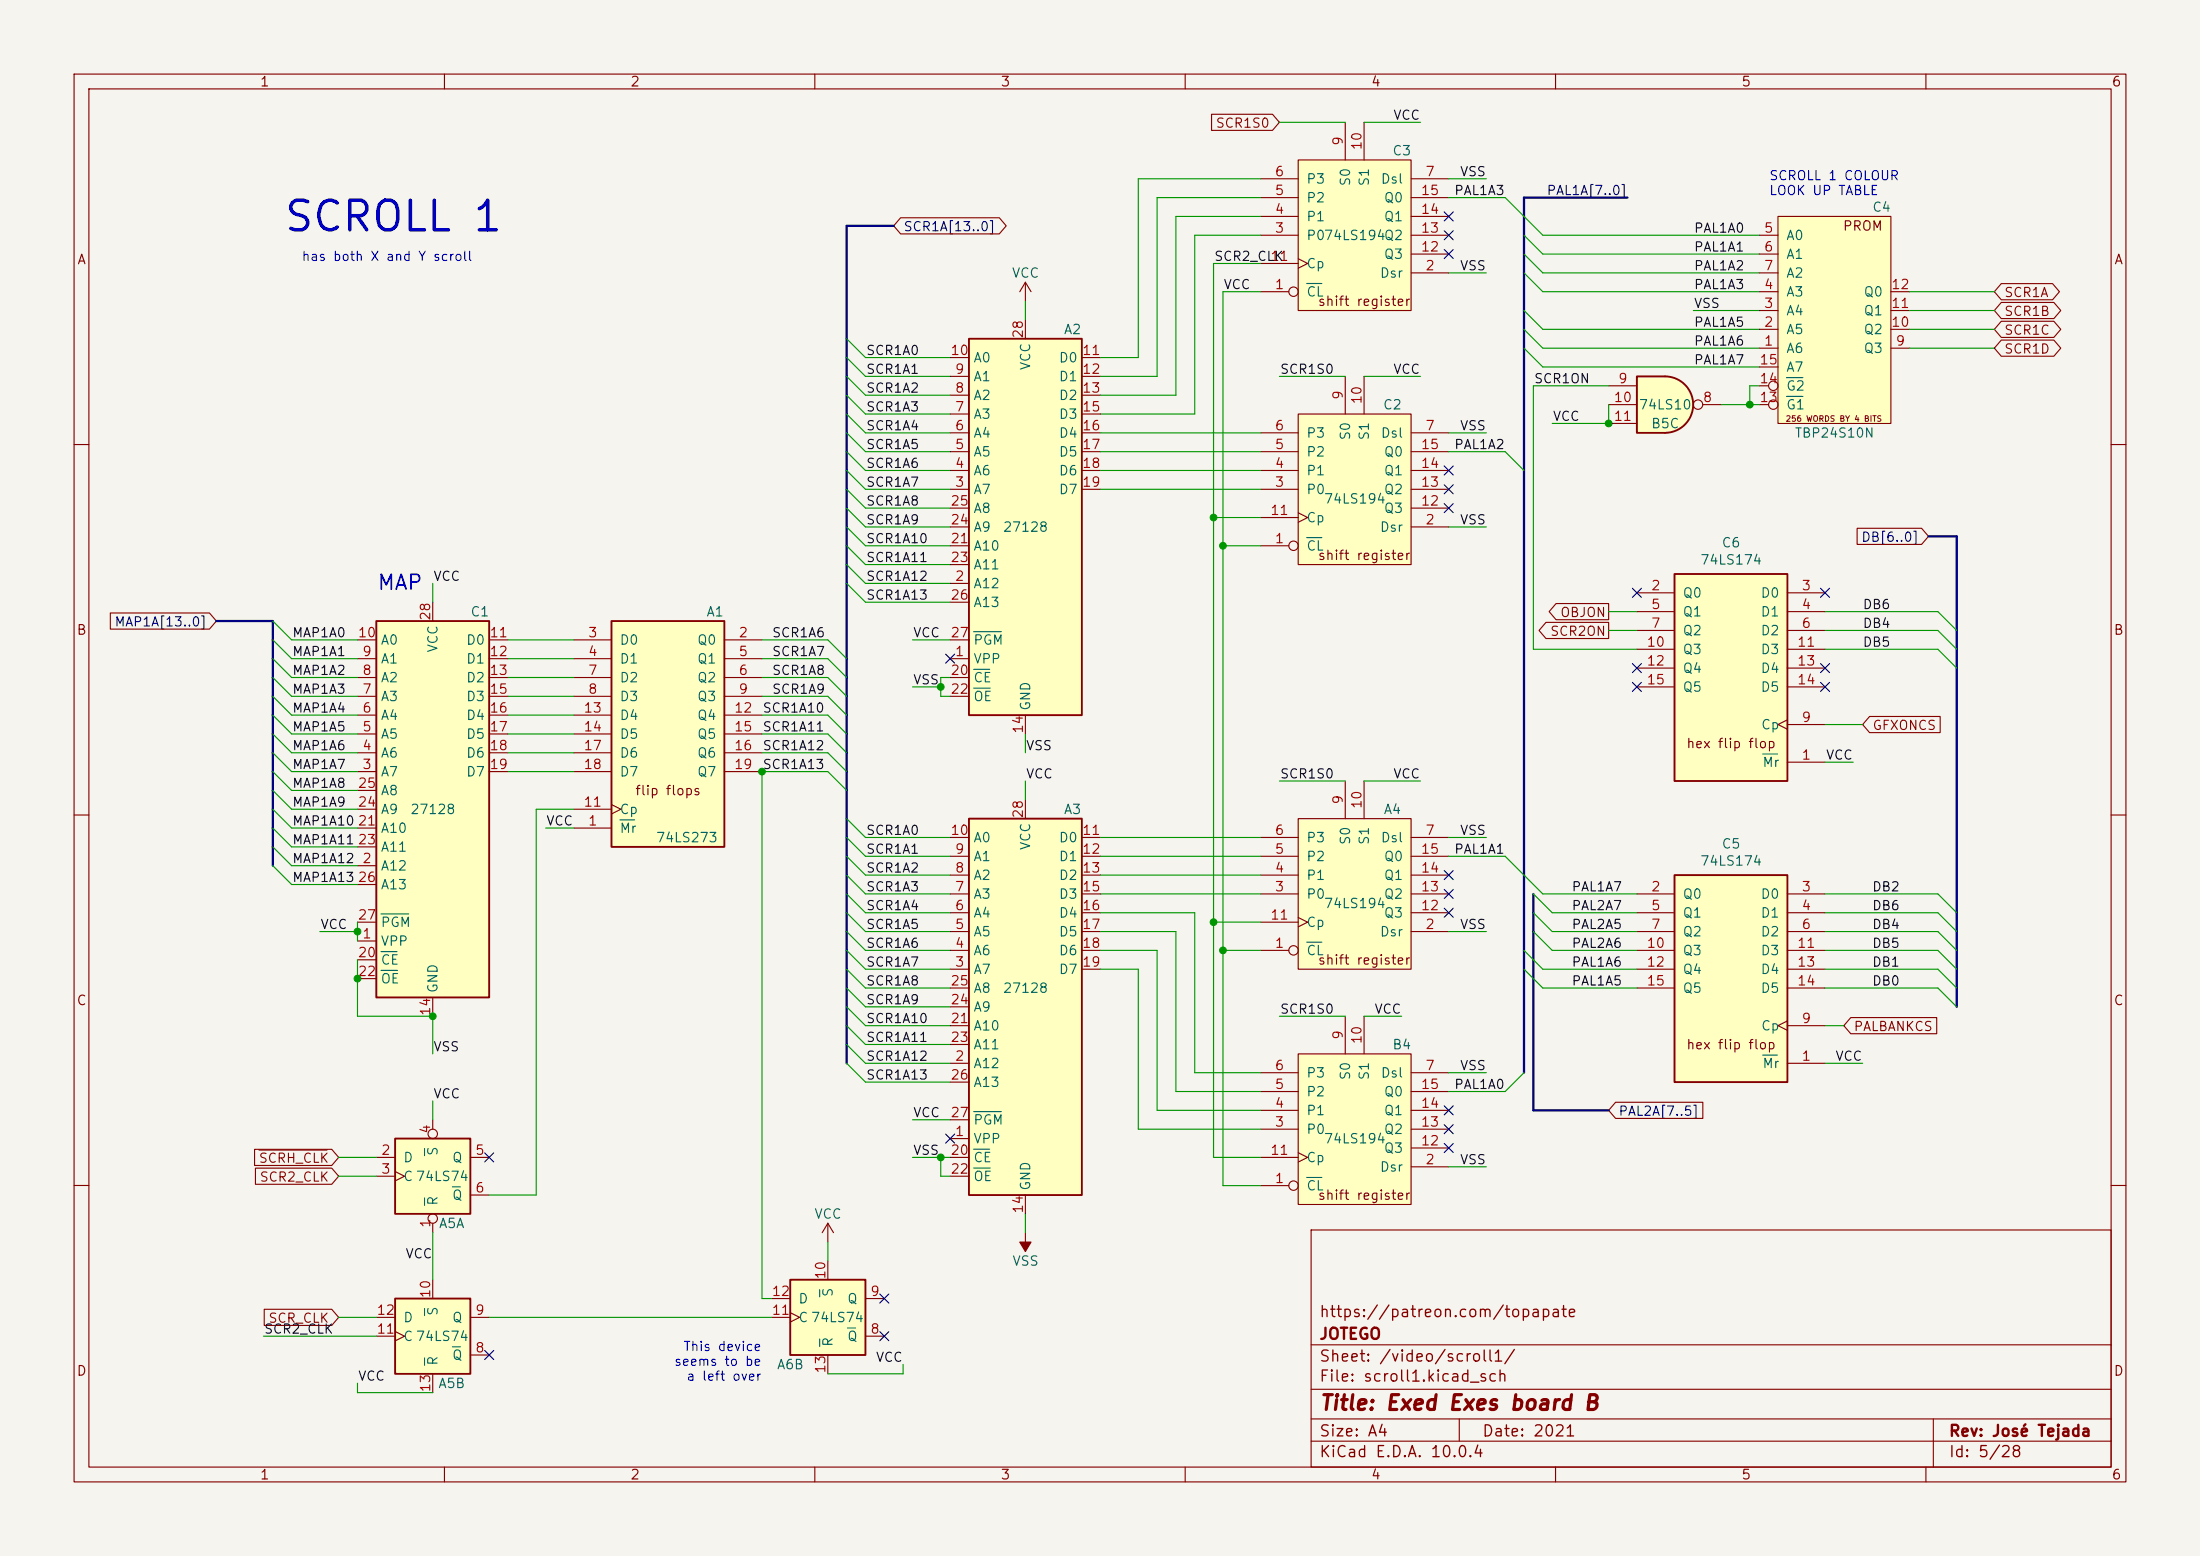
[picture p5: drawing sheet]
<svg xmlns="http://www.w3.org/2000/svg" width="297mm" height="210mm" viewBox="0 0 297 210" stroke-linecap="round" stroke-linejoin="round" font-family="sans-serif">
<path d="M0 0h297v210h-297z" fill="#f5f4ef" stroke="#f5f4ef" stroke-width=".14"/>
<g fill="none" stroke="#840000" stroke-width=".15">
<path d="M10 10h277v190h-277zM12 12h273v186h-273zM60 10v2M110 10v2M160 10v2M210 10v2M260 10v2M10 60h2M285 60h2M10 110h2M285 110h2M10 160h2"/>
<path d="M177 166h108v32h-108zM285 160h2M60 198v2M110 198v2M160 198v2M177 194.5h108M177 191.5h108M177 187.5h108M177 181.5h108M197 191.5v3M210 198v2M260 198v2"/>
<path d="M261 191.5v6.5"/>
</g>
<path d="M106.7 172.7h10.1v10.2h-10.1z" fill="#ffffc2"/>
<path d="M106.7 172.7h10.1v10.2h-10.1z" fill="none" stroke="#840000" stroke-width=".25"/>
<path d="M104.1 175.3h2.6M104.1 177.8h2.6M106.7 177.2l1.2 .6-1.2 .6M111.8 170.2v2.5M116.8 175.3h2.6M111.8 182.9v2.5M116.8 180.3h2.6" fill="none" stroke="#840000" stroke-width=".15"/>
<path d="M110.7 174.1v.9M114.4 179.2h1.1M110.7 180.7v1" fill="none" stroke="#006464" stroke-width=".15"/>
<path d="M175.3 142.2h15.2v20.4h-15.2z" fill="#ffffc2"/>
<g fill="none" stroke="#840000" stroke-width=".15">
<path d="M181.6 137.2v5M184.1 137.2v5M170.2 152.4h5.1M170.2 149.9h5.1M170.2 147.3h5.1M170.2 144.8h5.1M170.2 156.2h5.1M175.3 142.2h15.2v20.4h-15.2zM175.3 155.6l1.2 .6-1.2 .6M190.5 157.5h5.1M190.5 152.4h5.1M190.5 149.9h5.1"/>
<path d="M190.5 147.3h5.1M190.5 144.8h5.1M190.5 154.9h5.1M170.2 160h3.8"/>
<circle cx="174.6" cy="160" r=".63"/>
</g>
<path d="M176.4 158.9h2" fill="none" stroke="#006464" stroke-width=".15"/>
<path d="M175.3 110.5h15.2v20.3h-15.2z" fill="#ffffc2"/>
<g fill="none" stroke="#840000" stroke-width=".15">
<path d="M170.2 118.1h5.1M170.2 115.6h5.1M170.2 113h5.1M175.3 110.5h15.2v20.3h-15.2zM181.6 105.4v5.1M184.1 105.4v5.1M190.5 118.1h5.1M190.5 115.6h5.1M190.5 113h5.1M170.2 128.3h3.8M170.2 120.7h5.1M170.2 124.5h5.1"/>
<path d="M175.3 123.8l1.2 .7-1.2 .6M190.5 125.7h5.1M190.5 120.7h5.1M190.5 123.2h5.1"/>
<circle cx="174.6" cy="128.3" r=".63"/>
</g>
<path d="M176.4 127.2h2" fill="none" stroke="#006464" stroke-width=".15"/>
<path d="M240 29.2h15.3v28h-15.3z" fill="#ffffc2"/>
<g fill="none" stroke="#840000" stroke-width=".15">
<path d="M237.5 39.4h2.5M237.5 31.8h2.5M237.5 34.3h2.5M237.5 36.8h2.5M240 29.2h15.3v28h-15.3zM255.3 39.4h2.5M237.5 47h2.5M237.5 44.5h2.5M237.5 41.9h2.5M237.5 54.6h1.3M237.5 52.1h1.3M237.5 49.5h2.5"/>
<path d="M255.3 47h2.5M255.3 44.5h2.5M255.3 41.9h2.5"/>
<circle cx="239.4" cy="54.6" r=".63"/>
<circle cx="239.4" cy="52.1" r=".63"/>
</g>
<path d="M241.2 53.5h2.2M241.2 51h2.2" fill="none" stroke="#006464" stroke-width=".15"/>
<path d="M130.8 45.7h15.2v50.8h-15.2z" fill="#ffffc2"/>
<path d="M130.8 45.7h15.2v50.8h-15.2z" fill="none" stroke="#840000" stroke-width=".25"/>
<g fill="none" stroke="#840000" stroke-width=".15">
<path d="M128.3 58.4h2.5M128.3 55.9h2.5M128.3 53.3h2.5M128.3 50.8h2.5M128.3 48.3h2.5M138.4 43.2v2.5M146 58.4h2.6M146 55.9h2.6M146 53.3h2.6M146 50.8h2.6M146 48.3h2.6M128.3 78.7h2.5"/>
<path d="M128.3 66h2.5M128.3 63.5h2.5M128.3 61h2.5M128.3 73.7h2.5M128.3 76.2h2.5M128.3 71.1h2.5M128.3 68.6h2.5M146 66h2.6M146 63.5h2.6M146 61h2.6M128.3 88.9h2.5M128.3 91.4h2.5"/>
<path d="M128.3 94h2.5M128.3 81.3h2.5M128.3 86.4h2.5M138.4 96.5v2.6"/>
</g>
<path d="M131.4 90.3h2.2M131.4 92.9h2.3M131.4 85.3h3.8" fill="none" stroke="#006464" stroke-width=".15"/>
<path d="M226.1 118.1h15.2v28h-15.2z" fill="#ffffc2"/>
<path d="M226.1 118.1h15.2v28h-15.2z" fill="none" stroke="#840000" stroke-width=".25"/>
<g fill="none" stroke="#840000" stroke-width=".15">
<path d="M221 120.7h5.1M221 123.2h5.1M221 125.7h5.1M221 128.3h5.1M221 130.8h5.1M221 133.4h5.1M241.3 137.8l-1.3 .6 1.3 .7M241.3 120.7h5.1M241.3 123.2h5.1M241.3 125.7h5.1M241.3 138.4h5.1M241.3 128.3h5.1"/>
<path d="M241.3 130.8h5.1M241.3 133.4h5.1M241.3 143.5h5.1"/>
</g>
<path d="M238 142.4h2" fill="none" stroke="#006464" stroke-width=".15"/>
<path d="M50.8 83.8h15.2v50.8h-15.2z" fill="#ffffc2"/>
<path d="M50.8 83.8h15.2v50.8h-15.2z" fill="none" stroke="#840000" stroke-width=".25"/>
<g fill="none" stroke="#840000" stroke-width=".15">
<path d="M48.3 99.1h2.5M48.3 96.5h2.5M48.3 94h2.5M48.3 91.4h2.5M48.3 88.9h2.5M48.3 86.4h2.5M58.4 81.3v2.5M66 99.1h2.6M66 96.5h2.6M66 94h2.6M66 91.4h2.6M66 88.9h2.6"/>
<path d="M66 86.4h2.6M48.3 116.8h2.5M48.3 104.1h2.5M48.3 101.6h2.5M48.3 111.8h2.5M48.3 114.3h2.5M48.3 109.2h2.5M48.3 106.7h2.5M48.3 119.4h2.5M66 104.1h2.6M66 101.6h2.6M48.3 127h2.5"/>
<path d="M48.3 129.5h2.5M48.3 132.1h2.5M48.3 124.5h2.5M58.4 134.6v2.6"/>
</g>
<path d="M51.4 128.4h2.2M51.4 131h2.3M51.4 123.4h3.8" fill="none" stroke="#006464" stroke-width=".15"/>
<path d="M175.3 21.6h15.2v20.3h-15.2z" fill="#ffffc2"/>
<g fill="none" stroke="#840000" stroke-width=".15">
<path d="M181.6 16.5v5.1M184.1 16.5v5.1M170.2 39.4h3.8M170.2 31.8h5.1M170.2 29.2h5.1M170.2 26.7h5.1M170.2 24.1h5.1M170.2 35.6h5.1M175.3 21.6h15.2v20.3h-15.2zM175.3 34.9l1.2 .7-1.2 .6M190.5 36.8h5.1M190.5 31.8h5.1"/>
<path d="M190.5 29.2h5.1M190.5 26.7h5.1M190.5 24.1h5.1M190.5 34.3h5.1"/>
<circle cx="174.6" cy="39.4" r=".63"/>
</g>
<path d="M176.4 38.3h2" fill="none" stroke="#006464" stroke-width=".15"/>
<path d="M82.5 83.8h15.3v30.5h-15.3z" fill="#ffffc2"/>
<path d="M82.5 83.8h15.3v30.5h-15.3z" fill="none" stroke="#840000" stroke-width=".25"/>
<g fill="none" stroke="#840000" stroke-width=".15">
<path d="M77.5 86.4h5M77.5 88.9h5M77.5 91.4h5M77.5 94h5M77.5 96.5h5M77.5 99.1h5M97.8 86.4h5.1M97.8 88.9h5.1M97.8 91.4h5.1M97.8 94h5.1M97.8 96.5h5.1M97.8 99.1h5.1"/>
<path d="M77.5 111.8h5M77.5 109.2h5M77.5 101.6h5M77.5 104.1h5M82.5 108.6l1.3 .6-1.3 .7M97.8 101.6h5.1M97.8 104.1h5.1"/>
</g>
<path d="M83.7 110.7h2" fill="none" stroke="#006464" stroke-width=".15"/>
<path d="M130.8 110.5h15.2v50.8h-15.2z" fill="#ffffc2"/>
<path d="M130.8 110.5h15.2v50.8h-15.2z" fill="none" stroke="#840000" stroke-width=".25"/>
<g fill="none" stroke="#840000" stroke-width=".15">
<path d="M128.3 118.1h2.5M128.3 115.6h2.5M128.3 113h2.5M138.4 108v2.5M146 118.1h2.6M146 115.6h2.6M146 113h2.6M128.3 130.8h2.5M128.3 128.3h2.5M128.3 125.7h2.5M128.3 123.2h2.5M128.3 120.7h2.5"/>
<path d="M128.3 138.4h2.5M128.3 135.9h2.5M128.3 133.4h2.5M146 130.8h2.6M146 128.3h2.6M146 125.7h2.6M146 123.2h2.6M146 120.7h2.6M128.3 153.7h2.5M128.3 143.5h2.5M128.3 156.2h2.5M128.3 158.8h2.5"/>
<path d="M128.3 141h2.5M128.3 146.1h2.5M128.3 151.1h2.5M138.4 161.3v2.5"/>
</g>
<path d="M131.4 155.1h2.2M131.4 157.6h2.3M131.4 150h3.8" fill="none" stroke="#006464" stroke-width=".15"/>
<path d="M53.3 175.3h10.2v10.1h-10.2z" fill="#ffffc2"/>
<path d="M53.3 175.3h10.2v10.1h-10.2z" fill="none" stroke="#840000" stroke-width=".25"/>
<path d="M50.8 177.8h2.5M53.3 179.7l1.3 .6-1.3 .7M58.4 172.7v2.6M63.5 177.8h2.5M50.8 180.3h2.5M58.4 185.4v2.6M63.5 182.9h2.5" fill="none" stroke="#840000" stroke-width=".15"/>
<path d="M57.3 176.6v1M57.3 183.3v1M61.1 181.8h1.1" fill="none" stroke="#006464" stroke-width=".15"/>
<path d="M224.8 50.8a3.8 3.8 0 0 1 3.8 3.8 3.8 3.8 0 0 1-3.8 3.8z" fill="#ffffc2" stroke="#ffffc2" stroke-width=".14"/>
<path d="M221 50.8h3.8v7.6h-3.8z" fill="#ffffc2"/>
<path d="M221 50.8h3.8a3.8 3.8 0 0 1 3.8 3.8 3.8 3.8 0 0 1-3.8 3.8h-3.8z" fill="none" stroke="#840000" stroke-width=".25"/>
<g fill="none" stroke="#840000" stroke-width=".15">
<path d="M217.2 54.6h3.8M217.2 52.1h3.8M217.2 57.2h3.8M229.9 54.6h2.5"/>
<circle cx="229.2" cy="54.6" r=".63"/>
</g>
<path d="M53.3 153.7h10.2v10.1h-10.2z" fill="#ffffc2"/>
<path d="M53.3 153.7h10.2v10.1h-10.2z" fill="none" stroke="#840000" stroke-width=".25"/>
<g fill="none" stroke="#840000" stroke-width=".15">
<path d="M50.8 156.2h2.5M50.8 158.8h2.5M53.3 158.1l1.3 .7-1.3 .6M58.4 151.1v1.3M63.5 156.2h2.5M58.4 165.1v1.3M63.5 161.3h2.5M138.4 166.4v2.5"/>
<circle cx="58.4" cy="153" r=".63"/>
<circle cx="58.4" cy="164.5" r=".63"/>
</g>
<path d="M57.3 155v1M57.3 161.7v1M61.1 160.2h1.1" fill="none" stroke="#006464" stroke-width=".15"/>
<path d="M137.7 167.6h1.5l-.8 1.3z" fill="#840000" stroke="#840000" stroke-width=".15"/>
<path d="M175.3 55.9h15.2v20.3h-15.2z" fill="#ffffc2"/>
<g fill="none" stroke="#840000" stroke-width=".15">
<path d="M170.2 58.4h5.1M175.3 55.9h15.2v20.3h-15.2zM181.6 50.8v5.1M184.1 50.8v5.1M190.5 58.4h5.1M170.2 73.7h3.8M170.2 66h5.1M170.2 63.5h5.1M170.2 61h5.1M170.2 69.9h5.1M175.3 69.2l1.2 .7-1.2 .6M190.5 71.1h5.1"/>
<path d="M190.5 66h5.1M190.5 63.5h5.1M190.5 61h5.1M190.5 68.6h5.1"/>
<circle cx="174.6" cy="73.7" r=".63"/>
</g>
<path d="M176.4 72.6h2" fill="none" stroke="#006464" stroke-width=".15"/>
<path d="M226.1 77.5h15.2v27.9h-15.2z" fill="#ffffc2"/>
<path d="M226.1 77.5h15.2v27.9h-15.2z" fill="none" stroke="#840000" stroke-width=".25"/>
<g fill="none" stroke="#840000" stroke-width=".15">
<path d="M163.6 15.4h8.2l.9 1.1-.9 1.1h-8.2zM121.6 29.4h13.3l.9 1.1-.9 1.1h-13.3l-1-1.1zM138.4 38.1l-.7 1.3M138.4 38.1l.8 1.3M138.4 38.1v2.5M270.2 38.3h6.9l.9 1.1-.9 1.1h-6.9l-1-1.1zM270.2 45.9h7.1l.9 1.1-.9 1.1h-7.1l-1-1.1zM270.2 43.4h7.1l.9 1.1-.9 1h-7.1l-1-1zM270.2 40.8h7.1l.9 1.1-.9 1.1h-7.1l-1-1.1zM250.7 71.3h8.7l.9 1.1-.9 1.1h-8.7zM14.9 82.7h13.4l.9 1.1-.9 1.1h-13.4zM208.7 84h8.5v2.2h-8.5l-.9-1.1z"/>
<path d="M210.1 81.5h7.1v2.1h-7.1l-1-1zM221 80h5.1M221 82.6h5.1M221 85.1h5.1M221 87.6h5.1M221 90.2h5.1M221 92.7h5.1M241.3 97.2l-1.3 .6 1.3 .6M241.3 80h5.1M241.3 82.6h5.1M241.3 85.1h5.1M241.3 97.8h5.1"/>
<path d="M241.3 87.6h5.1M241.3 90.2h5.1M241.3 92.7h5.1M252.4 96.7h9.5v2.2h-9.5l-.9-1.1zM241.3 102.9h5.1M249.9 137.3h11.6v2.2h-11.6l-1-1.1zM34.4 155.1h10.4l.9 1.1-.9 1.1h-10.4zM34.5 157.7h10.3l.9 1.1-.9 1h-10.3zM35 155.2h9.1M218.1 148.8h11.8v2.1h-11.8l-.9-1zM35.7 176.7h9.1l.9 1.1-.9 1.1h-9.1zM111.8 165.1l-.8 1.3"/>
<path d="M111.8 165.1l.7 1.3M111.8 165.1v2.5"/>
</g>
<path d="M238 101.8h2" fill="none" stroke="#006464" stroke-width=".15"/>
<path d="M120.6 30.5h-6.3v113M219.7 26.7h-14v118.1M260.3 72.4h3.9v63.5M29.2 83.8h7.6v33M207 120.7v29.2h10.2" fill="none" stroke="#000084" stroke-width=".3"/>
<g fill="none" stroke="#009600" stroke-width=".15">
<path d="M172.7 16.5h8.9M184.1 16.5h7.7M170.2 35.6h-6.4v120.6h6.4M170.2 31.8h-8.9v24.1h-12.7M170.2 39.4h-5.1v120.6h5.1M170.2 26.7h-14v24.1h-7.6M170.2 29.2h-11.5v24.1h-10.1M170.2 24.1h-16.5v24.2h-5.1M195.6 36.8h5.1M195.6 26.7h7.6l5.1 5.1h29.2M195.6 24.1h5.1M205.7 34.3l2.6 2.5h29.2"/>
<path d="M205.7 31.8l2.6 2.5h29.2M205.7 36.8l2.6 2.6h29.2M257.8 39.4h11.4M114.3 58.4l2.5 2.6h11.5M114.3 55.9l2.5 2.5h11.5M114.3 45.7l2.5 2.6h11.5M114.3 48.3l2.5 2.5h11.5M114.3 53.3l2.5 2.6h11.5M114.3 50.8l2.5 2.5h11.5M138.4 40.6v2.6M148.6 58.4h21.6M172.7 50.8h8.9"/>
<path d="M184.1 50.8h7.7M195.6 58.4h5.1M205.7 47l2.6 2.5h29.2M205.7 41.9l2.6 2.6h29.2M205.7 44.5l2.6 2.5h29.2M217.2 54.6v2.6h-7.7M217.2 52.1h-10.2v35.5h14M228.6 41.9h8.9M232.4 54.6h5.1M237.5 52.1h-1.3v2.5M257.8 44.5h11.4M257.8 47h11.4"/>
<path d="M257.8 41.9h11.4M58.4 78.7v2.6M114.3 78.7l2.5 2.6h11.5M114.3 68.6l2.5 2.5h11.5M114.3 71.1l2.5 2.6h11.5M114.3 61l2.5 2.5h11.5M114.3 76.2l2.5 2.5h11.5M114.3 73.7l2.5 2.5h11.5M114.3 63.5l2.5 2.5h11.5M114.3 66l2.5 2.6h11.5M148.6 61h21.6M148.6 63.5h21.6"/>
<path d="M148.6 66h21.6M163.8 69.9h6.4M165.1 73.7h5.1M195.6 71.1h5.1M195.6 61h7.6l2.5 2.5M36.8 83.8l2.6 2.6h8.9M36.8 99.1l2.6 2.5h8.9M36.8 96.5l2.6 2.6h8.9M36.8 88.9l2.6 2.5h8.9M36.8 86.4l2.6 2.5h8.9M36.8 94l2.6 2.5h8.9M36.8 91.4l2.6 2.6h8.9"/>
<path d="M68.6 86.4h8.9M68.6 99.1h8.9M68.6 91.4h8.9M68.6 88.9h8.9M68.6 96.5h8.9M68.6 94h8.9M102.9 86.4h8.9l2.5 2.5M102.9 99.1h8.9l2.5 2.5M102.9 91.4h8.9l2.5 2.6M102.9 88.9h8.9l2.5 2.5M102.9 96.5h8.9l2.5 2.6M102.9 94h8.9l2.5 2.5"/>
<path d="M123.2 86.4h5.1M123.2 92.7h3.8M128.3 91.4h-1.3v2.6h1.3M138.4 99.1v2.5M217.2 85.1h3.8M217.2 82.6h3.8M246.4 85.1h15.2l2.6 2.5M246.4 87.6h15.2l2.6 2.6M246.4 97.8h5.1M246.4 82.6h15.2l2.6 2.5M36.8 109.2l2.6 2.6h8.9M36.8 101.6l2.6 2.5h8.9"/>
<path d="M36.8 106.7l2.6 2.5h8.9M36.8 104.1l2.6 2.6h8.9M36.8 114.3l2.6 2.5h8.9M36.8 116.8l2.6 2.6h8.9M36.8 111.8l2.6 2.5h8.9M68.6 104.1h8.9M68.6 101.6h8.9M73.7 111.8h3.8M77.5 109.2h-5.1v52.1h-6.4M102.9 101.6h8.9l2.5 2.5M114.3 106.7l-2.5-2.6h-8.9v71.2h1.2M114.3 113l2.5 2.6h11.5"/>
<path d="M114.3 110.5l2.5 2.5h11.5M114.3 118.1l2.5 2.6h11.5M114.3 115.6l2.5 2.5h11.5M138.4 105.4v2.6M148.6 115.6h21.6M148.6 113h21.6M148.6 118.1h21.6M172.7 105.4h8.9M184.1 105.4h7.7M195.6 115.6h7.6l5.1 5.1h12.7M195.6 113h5.1M246.4 102.9h3.8"/>
<path d="M43.2 125.7h5.1M48.3 129.5v7.7h10.1v5M48.3 124.5v2.5M114.3 125.7l2.5 2.6h11.5M114.3 123.2l2.5 2.5h11.5M114.3 135.9l2.5 2.5h11.5M114.3 130.8l2.5 2.6h11.5M114.3 128.3l2.5 2.5h11.5M114.3 120.7l2.5 2.5h11.5M114.3 138.4l2.5 2.6h11.5M114.3 133.4l2.5 2.5h11.5M148.6 123.2h12.7v21.6h8.9"/>
<path d="M148.6 125.7h10.1v21.6h11.5M148.6 128.3h7.6v21.6h14M148.6 130.8h5.1v21.6h16.5M148.6 120.7h21.6M163.8 124.5h6.4M165.1 128.3h5.1M172.7 137.2h8.9M184.1 137.2h5.1M195.6 125.7h5.1M205.7 130.8l2.6 2.6h12.7M205.7 128.3l2.6 2.5h12.7M207 125.7l2.5 2.6h11.5"/>
<path d="M207 123.2l2.5 2.5h11.5M207 120.7l2.5 2.5h11.5M246.4 128.3h15.2l2.6 2.5M246.4 125.7h15.2l2.6 2.6M246.4 138.4h2.5M246.4 133.4h15.2l2.6 2.5M246.4 130.8h15.2l2.6 2.6M246.4 123.2h15.2l2.6 2.5M246.4 120.7h15.2l2.6 2.5M45.7 156.2h5.1M45.7 158.8h5.1M58.4 148.6v2.5"/>
<path d="M114.3 141l2.5 2.5h11.5M114.3 143.5l2.5 2.6h11.5M123.2 156.2h5.1M123.2 151.1h5.1M127 156.2v2.6h1.3M195.6 144.8h5.1M195.6 157.5h5.1M205.7 144.8l-2.5 2.5h-7.6M246.4 143.5h5.1M45.7 177.8h5.1M58.4 166.4v6.3M66 177.8h38.1"/>
<path d="M111.8 167.6v2.6M138.4 163.8v2.6M35.6 180.3h15.2M48.3 186.7v1.3h10.1M121.9 184.2v1.2h-10.1"/>
</g>
<g fill="none" stroke="#000084" stroke-width=".15">
<path d="M195 28.6l1.2 1.2M195 33.7l1.2 1.2M195 31.1l1.2 1.3M196.2 28.6l-1.2 1.2M196.2 33.7l-1.2 1.2M196.2 31.1l-1.2 1.3M195 65.4l1.2 1.2M195 62.9l1.2 1.2M195 68l1.2 1.2M196.2 65.4l-1.2 1.2M196.2 62.9l-1.2 1.2M196.2 68l-1.2 1.2"/>
<path d="M220.4 79.4l1.2 1.2M221.6 79.4l-1.2 1.2M245.8 79.4l1.2 1.2M247 79.4l-1.2 1.2M127.7 88.3l1.2 1.2M128.9 88.3l-1.2 1.2M220.4 89.6l1.2 1.2M220.4 92.1l1.2 1.2M221.6 89.6l-1.2 1.2M221.6 92.1l-1.2 1.2M245.8 89.6l1.2 1.2M245.8 92.1l1.2 1.2"/>
<path d="M247 89.6l-1.2 1.2M247 92.1l-1.2 1.2M195 117.5l1.2 1.2M196.2 117.5l-1.2 1.2M195 122.6l1.2 1.2M195 120l1.2 1.3M196.2 122.6l-1.2 1.2M196.2 120l-1.2 1.3M65.4 155.6l1.2 1.2M66.6 155.6l-1.2 1.2M127.7 153.1l1.2 1.2M128.9 153.1l-1.2 1.2"/>
<path d="M195 151.8l1.2 1.2M195 149.3l1.2 1.2M195 154.3l1.2 1.2M196.2 151.8l-1.2 1.2M196.2 149.3l-1.2 1.2M196.2 154.3l-1.2 1.2M118.8 174.7l1.2 1.2M118.8 179.7l1.2 1.2M120 174.7l-1.2 1.2M120 179.7l-1.2 1.2M65.4 182.3l1.2 1.2M66.6 182.3l-1.2 1.2"/>
</g>
<g fill="#009600" stroke="#009600" stroke-width=".14">
<circle cx="48.3" cy="132.1" r=".46"/>
<circle cx="58.4" cy="137.2" r=".46"/>
<circle cx="48.3" cy="125.7" r=".46"/>
<circle cx="163.8" cy="69.9" r=".46"/>
<circle cx="165.1" cy="73.7" r=".46"/>
<circle cx="236.2" cy="54.6" r=".46"/>
<circle cx="163.8" cy="124.5" r=".46"/>
<circle cx="165.1" cy="128.3" r=".46"/>
<circle cx="127" cy="156.2" r=".46"/>
<circle cx="217.2" cy="57.2" r=".46"/>
<circle cx="102.9" cy="104.1" r=".46"/>
<circle cx="127" cy="92.7" r=".46"/>
</g>
<text font-size="4" fill="#0000c2" x="38.1" y="32.2">SCROLL 1</text>
<text font-size="2" fill="#0000c2" x="50.8" y="80.1">MAP</text>
<text font-size="2" fill="#840000" x="178" y="190.8">Title: Exed Exes board B</text>
<g font-size="1.5" fill="#840000">
<text x="178" y="178.2">https://patreon.com/topapate</text>
<text x="178" y="184.2">Sheet: /video/scroll1/</text>
<text x="178" y="181.2">JOTEGO</text>
<text x="178" y="186.9">File: scroll1.kicad_sch</text>
<text x="178" y="197.1">KiCad E.D.A. 10.0.4</text>
<text x="178" y="194.3">Size: A4</text>
<text x="200" y="194.3">Date: 2021</text>
<text x="263" y="194.3">Rev: José Tejada</text>
<text x="263" y="197.1">Id: 5/28</text>
</g>
<g font-size="1.3" fill="#840000">
<text x="35" y="12">1</text>
<text x="85" y="12">2</text>
<text x="135" y="12">3</text>
<text x="185" y="12">4</text>
<text x="235" y="12">5</text>
<text x="285" y="12">6</text>
<text x="10.3" y="36">A</text>
<text x="248.7" y="31.5">PROM</text>
<text x="285.3" y="36">A</text>
<text x="177.8" y="41.6">shift register</text>
<text x="177.8" y="75.9">shift register</text>
<text x="10.3" y="86">B</text>
<text x="285.3" y="86">B</text>
<text x="227.6" y="101.3">hex flip flop</text>
<text x="85.7" y="107.7">flip flops</text>
<text x="177.8" y="130.5">shift register</text>
<text x="10.3" y="136">C</text>
<text x="285.3" y="136">C</text>
<text x="227.6" y="141.9">hex flip flop</text>
<text x="177.8" y="162.3">shift register</text>
<text x="10.3" y="186">D</text>
<text x="285.3" y="186">D</text>
<text x="35" y="200">1</text>
<text x="85" y="200">2</text>
<text x="135" y="200">3</text>
<text x="185" y="200">4</text>
<text x="235" y="200">5</text>
<text x="285" y="200">6</text>
</g>
<g font-size="1.3" fill="#a90000">
<text x="181.6" y="19.8" transform="rotate(-90 181.6 19.8)">9</text>
<text x="184.1" y="20.4" transform="rotate(-90 184.1 20.4)">10</text>
<text x="172" y="29.2">4</text>
<text x="172" y="26.6">5</text>
<text x="172" y="24.1">6</text>
<text x="191.7" y="29.2">14</text>
<text x="191.7" y="26.6">15</text>
<text x="192.3" y="24.1">7</text>
<text x="171.4" y="35.5">11</text>
<text x="172" y="31.7">3</text>
<text x="191.7" y="34.3">12</text>
<text x="191.7" y="31.7">13</text>
<text x="238.1" y="31.7">5</text>
<text x="238.1" y="34.3">6</text>
<text x="172" y="39.3">1</text>
<text x="192.3" y="36.8">2</text>
<text x="238.1" y="41.9">3</text>
<text x="238.1" y="39.3">4</text>
<text x="238.1" y="36.8">7</text>
<text x="255.2" y="41.9">11</text>
<text x="255.2" y="39.3">12</text>
<text x="138.4" y="45.8" transform="rotate(-90 138.4 45.8)">28</text>
<text x="238.1" y="47">1</text>
<text x="238.1" y="44.4">2</text>
<text x="255.2" y="44.4">10</text>
<text x="255.8" y="47">9</text>
<text x="128.2" y="48.2">10</text>
<text x="128.8" y="53.3">8</text>
<text x="128.8" y="50.8">9</text>
<text x="146" y="48.2">11</text>
<text x="146" y="50.8">12</text>
<text x="146" y="53.3">13</text>
<text x="218.4" y="52">9</text>
<text x="237.4" y="52">14</text>
<text x="237.4" y="49.5">15</text>
<text x="128.8" y="58.4">6</text>
<text x="128.8" y="55.9">7</text>
<text x="146" y="55.9">15</text>
<text x="146" y="58.4">16</text>
<text x="172" y="58.4">6</text>
<text x="181.6" y="54" transform="rotate(-90 181.6 54)">9</text>
<text x="184.1" y="54.7" transform="rotate(-90 184.1 54.7)">10</text>
<text x="192.3" y="58.4">7</text>
<text x="217.8" y="54.6">10</text>
<text x="217.8" y="57.1">11</text>
<text x="229.8" y="54.6">8</text>
<text x="237.4" y="54.6">13</text>
<text x="128.8" y="63.5">4</text>
<text x="128.8" y="60.9">5</text>
<text x="146" y="60.9">17</text>
<text x="146" y="63.5">18</text>
<text x="172" y="63.5">4</text>
<text x="172" y="60.9">5</text>
<text x="191.7" y="63.5">14</text>
<text x="191.7" y="60.9">15</text>
<text x="128.2" y="71.1">24</text>
<text x="128.2" y="68.6">25</text>
<text x="128.8" y="66">3</text>
<text x="146" y="66">19</text>
<text x="171.4" y="69.8">11</text>
<text x="172" y="66">3</text>
<text x="191.7" y="68.6">12</text>
<text x="191.7" y="66">13</text>
<text x="192.3" y="71.1">2</text>
<text x="128.2" y="73.6">21</text>
<text x="128.2" y="76.2">23</text>
<text x="172" y="73.6">1</text>
<text x="58.4" y="83.9" transform="rotate(-90 58.4 83.9)">28</text>
<text x="128.2" y="81.3">26</text>
<text x="128.8" y="78.7">2</text>
<text x="222.8" y="80">2</text>
<text x="222.8" y="82.5">5</text>
<text x="243.1" y="80">3</text>
<text x="243.1" y="82.5">4</text>
<text x="48.2" y="86.3">10</text>
<text x="48.8" y="88.9">9</text>
<text x="66" y="86.3">11</text>
<text x="66" y="88.9">12</text>
<text x="79.3" y="86.3">3</text>
<text x="79.3" y="88.9">4</text>
<text x="99.6" y="86.3">2</text>
<text x="99.6" y="88.9">5</text>
<text x="128.2" y="86.3">27</text>
<text x="128.8" y="88.9">1</text>
<text x="222.2" y="87.6">10</text>
<text x="222.8" y="85.1">7</text>
<text x="242.5" y="87.6">11</text>
<text x="243.1" y="85.1">6</text>
<text x="48.8" y="94">7</text>
<text x="48.8" y="91.4">8</text>
<text x="66" y="91.4">13</text>
<text x="66" y="94">15</text>
<text x="79.3" y="91.4">7</text>
<text x="79.3" y="94">8</text>
<text x="99.6" y="91.4">6</text>
<text x="99.6" y="94">9</text>
<text x="128.2" y="91.4">20</text>
<text x="128.2" y="94">22</text>
<text x="222.2" y="90.1">12</text>
<text x="222.2" y="92.7">15</text>
<text x="242.5" y="90.1">13</text>
<text x="242.5" y="92.7">14</text>
<text x="48.8" y="101.6">4</text>
<text x="48.8" y="99">5</text>
<text x="48.8" y="96.5">6</text>
<text x="66" y="96.5">16</text>
<text x="66" y="99">17</text>
<text x="66" y="101.6">18</text>
<text x="78.7" y="96.5">13</text>
<text x="78.7" y="99">14</text>
<text x="78.7" y="101.6">17</text>
<text x="99" y="96.5">12</text>
<text x="99" y="99">15</text>
<text x="99" y="101.6">16</text>
<text x="138.4" y="99.1" transform="rotate(-90 138.4 99.1)">14</text>
<text x="243.1" y="97.8">9</text>
<text x="48.2" y="106.7">25</text>
<text x="48.8" y="104.1">3</text>
<text x="66" y="104.1">19</text>
<text x="78.7" y="104.1">18</text>
<text x="99" y="104.1">19</text>
<text x="243.1" y="102.8">1</text>
<text x="48.2" y="111.7">21</text>
<text x="48.2" y="109.2">24</text>
<text x="78.7" y="109.2">11</text>
<text x="79.3" y="111.7">1</text>
<text x="128.2" y="113">10</text>
<text x="138.4" y="110.5" transform="rotate(-90 138.4 110.5)">28</text>
<text x="146" y="113">11</text>
<text x="172" y="113">6</text>
<text x="181.6" y="108.7" transform="rotate(-90 181.6 108.7)">9</text>
<text x="184.1" y="109.3" transform="rotate(-90 184.1 109.3)">10</text>
<text x="192.3" y="113">7</text>
<text x="48.2" y="114.3">23</text>
<text x="48.2" y="119.4">26</text>
<text x="48.8" y="116.8">2</text>
<text x="128.8" y="118.1">8</text>
<text x="128.8" y="115.5">9</text>
<text x="146" y="115.5">12</text>
<text x="146" y="118.1">13</text>
<text x="172" y="118.1">4</text>
<text x="172" y="115.5">5</text>
<text x="191.7" y="118.1">14</text>
<text x="191.7" y="115.5">15</text>
<text x="48.2" y="124.4">27</text>
<text x="128.8" y="125.7">5</text>
<text x="128.8" y="123.2">6</text>
<text x="128.8" y="120.6">7</text>
<text x="146" y="120.6">15</text>
<text x="146" y="123.2">16</text>
<text x="146" y="125.7">17</text>
<text x="171.4" y="124.4">11</text>
<text x="172" y="120.6">3</text>
<text x="191.7" y="123.2">12</text>
<text x="191.7" y="120.6">13</text>
<text x="192.3" y="125.7">2</text>
<text x="222.8" y="120.6">2</text>
<text x="222.8" y="123.2">5</text>
<text x="222.8" y="125.7">7</text>
<text x="243.1" y="120.6">3</text>
<text x="243.1" y="123.2">4</text>
<text x="243.1" y="125.7">6</text>
<text x="48.2" y="129.5">20</text>
<text x="48.8" y="127">1</text>
<text x="128.8" y="130.8">3</text>
<text x="128.8" y="128.2">4</text>
<text x="146" y="128.2">18</text>
<text x="146" y="130.8">19</text>
<text x="172" y="128.2">1</text>
<text x="222.2" y="128.2">10</text>
<text x="222.2" y="130.8">12</text>
<text x="242.5" y="128.2">11</text>
<text x="242.5" y="130.8">13</text>
<text x="48.2" y="132.1">22</text>
<text x="58.4" y="137.2" transform="rotate(-90 58.4 137.2)">14</text>
<text x="128.2" y="135.9">24</text>
<text x="128.2" y="133.3">25</text>
<text x="222.2" y="133.3">15</text>
<text x="242.5" y="133.3">14</text>
<text x="128.2" y="138.4">21</text>
<text x="128.2" y="140.9">23</text>
<text x="128.8" y="143.5">2</text>
<text x="181.6" y="140.4" transform="rotate(-90 181.6 140.4)">9</text>
<text x="184.1" y="141" transform="rotate(-90 184.1 141)">10</text>
<text x="243.1" y="143.5">1</text>
<text x="243.1" y="138.4">9</text>
<text x="128.2" y="146">26</text>
<text x="172" y="149.8">4</text>
<text x="172" y="147.3">5</text>
<text x="172" y="144.8">6</text>
<text x="191.7" y="149.8">14</text>
<text x="191.7" y="147.3">15</text>
<text x="192.3" y="144.8">7</text>
<text x="58.4" y="153.1" transform="rotate(-90 58.4 153.1)">4</text>
<text x="128.2" y="151.1">27</text>
<text x="128.8" y="153.6">1</text>
<text x="172" y="152.4">3</text>
<text x="191.7" y="154.9">12</text>
<text x="191.7" y="152.4">13</text>
<text x="51.4" y="156.2">2</text>
<text x="51.4" y="158.7">3</text>
<text x="64.1" y="156.2">5</text>
<text x="64.1" y="161.3">6</text>
<text x="128.2" y="156.2">20</text>
<text x="128.2" y="158.7">22</text>
<text x="171.4" y="156.2">11</text>
<text x="172" y="160">1</text>
<text x="192.3" y="157.5">2</text>
<text x="58.4" y="165.8" transform="rotate(-90 58.4 165.8)">1</text>
<text x="138.4" y="163.9" transform="rotate(-90 138.4 163.9)">14</text>
<text x="111.7" y="172.8" transform="rotate(-90 111.7 172.8)">10</text>
<text x="50.8" y="177.8">12</text>
<text x="58.4" y="175.3" transform="rotate(-90 58.4 175.3)">10</text>
<text x="64.1" y="177.8">9</text>
<text x="104.1" y="177.8">11</text>
<text x="104.1" y="175.2">12</text>
<text x="117.4" y="175.2">9</text>
<text x="50.8" y="180.3">11</text>
<text x="64.1" y="182.9">8</text>
<text x="111.7" y="185.5" transform="rotate(-90 111.7 185.5)">13</text>
<text x="117.4" y="180.3">8</text>
<text x="58.4" y="188" transform="rotate(-90 58.4 188)">13</text>
</g>
<g font-size="1.3" fill="#006464">
<text x="187.9" y="21.3">C3</text>
<text x="176.3" y="27.6">P2</text>
<text x="176.3" y="25.1">P3</text>
<text x="182.6" y="25.2" transform="rotate(-90 182.6 25.2)">S0</text>
<text x="185.1" y="25.2" transform="rotate(-90 185.1 25.2)">S1</text>
<text x="186.3" y="25.1">Dsl</text>
<text x="186.7" y="27.6">Q0</text>
<text x="176.3" y="32.7">P074LS194Q2</text>
<text x="176.3" y="30.2">P1</text>
<text x="186.7" y="35.3">Q3</text>
<text x="186.7" y="30.2">Q1</text>
<text x="241" y="32.7">A0</text>
<text x="241" y="35.3">A1</text>
<text x="136.5" y="37.8">VCC</text>
<text x="176.3" y="40.3">CL</text>
<text x="176.3" y="36.5">Cp</text>
<text x="186.2" y="37.8">Dsr</text>
<text x="241" y="40.3">A3</text>
<text x="241" y="37.8">A2</text>
<text x="251.5" y="40.3">Q0</text>
<text x="143.5" y="45.4">A2</text>
<text x="241" y="48">A6</text>
<text x="241" y="45.4">A5</text>
<text x="241" y="42.9">A4</text>
<text x="251.5" y="48">Q3</text>
<text x="251.5" y="45.4">Q2</text>
<text x="251.5" y="42.9">Q1</text>
<text x="131.3" y="51.8">A1</text>
<text x="131.3" y="49.2">A0</text>
<text x="139.4" y="50.1" transform="rotate(-90 139.4 50.1)">VCC</text>
<text x="142.9" y="49.2">D0</text>
<text x="142.9" y="51.8">D1</text>
<text x="241" y="53">G2</text>
<text x="241" y="50.5">A7</text>
<text x="131.3" y="59.4">A4</text>
<text x="131.3" y="56.9">A3</text>
<text x="131.3" y="54.3">A2</text>
<text x="142.9" y="54.3">D2</text>
<text x="142.9" y="56.9">D3</text>
<text x="142.9" y="59.4">D4</text>
<text x="176.3" y="59.4">P3</text>
<text x="182.6" y="59.5" transform="rotate(-90 182.6 59.5)">S0</text>
<text x="185.1" y="59.5" transform="rotate(-90 185.1 59.5)">S1</text>
<text x="186.3" y="59.4">Dsl</text>
<text x="186.6" y="55.6">C2</text>
<text x="221.2" y="55.6">74LS10</text>
<text x="222.8" y="58.1">B5C</text>
<text x="241" y="55.6">G1</text>
<text x="131.3" y="64.5">A6</text>
<text x="131.3" y="61.9">A5</text>
<text x="142.9" y="61.9">D5</text>
<text x="142.9" y="64.5">D6</text>
<text x="176.3" y="64.5">P1</text>
<text x="176.3" y="61.9">P2</text>
<text x="186.7" y="64.5">Q1</text>
<text x="186.7" y="61.9">Q0</text>
<text x="131.3" y="67">A7</text>
<text x="131.3" y="69.6">A8</text>
<text x="142.9" y="67">D7</text>
<text x="176.3" y="67">P0</text>
<text x="176.3" y="70.8">Cp</text>
<text x="178.6" y="68.3">74LS194</text>
<text x="186.7" y="69.6">Q3</text>
<text x="186.7" y="67">Q2</text>
<text x="131.3" y="74.6">A10</text>
<text x="131.3" y="77.2">A11</text>
<text x="131.3" y="72.1">A9</text>
<text x="135.3" y="72.1">27128</text>
<text x="176.3" y="74.6">CL</text>
<text x="186.2" y="72.1">Dsr</text>
<text x="229.4" y="76.5">74LS174</text>
<text x="232.3" y="74.2">C6</text>
<text x="63.4" y="83.5">C1</text>
<text x="95.3" y="83.5">A1</text>
<text x="131.3" y="79.7">A12</text>
<text x="131.3" y="82.3">A13</text>
<text x="227.1" y="81">Q0</text>
<text x="227.1" y="83.5">Q1</text>
<text x="237.6" y="81">D0</text>
<text x="237.6" y="83.5">D1</text>
<text x="51.3" y="89.9">A1</text>
<text x="51.3" y="87.3">A0</text>
<text x="59.4" y="88.2" transform="rotate(-90 59.4 88.2)">VCC</text>
<text x="62.8" y="87.3">D0</text>
<text x="62.8" y="89.9">D1</text>
<text x="83.6" y="87.3">D0</text>
<text x="83.6" y="89.9">D1</text>
<text x="94" y="87.3">Q0</text>
<text x="94" y="89.9">Q1</text>
<text x="131.3" y="89.9">VPP</text>
<text x="131.3" y="87.3">PGM</text>
<text x="227.1" y="86.1">Q2</text>
<text x="227.1" y="88.6">Q3</text>
<text x="237.6" y="86.1">D2</text>
<text x="237.6" y="88.6">D3</text>
<text x="51.3" y="95">A3</text>
<text x="51.3" y="92.4">A2</text>
<text x="62.8" y="92.4">D2</text>
<text x="62.8" y="95">D3</text>
<text x="83.6" y="92.4">D2</text>
<text x="83.6" y="95">D3</text>
<text x="94" y="92.4">Q2</text>
<text x="94" y="95">Q3</text>
<text x="131.3" y="92.4">CE</text>
<text x="131.3" y="95">OE</text>
<text x="227.1" y="91.1">Q4</text>
<text x="227.1" y="93.7">Q5</text>
<text x="237.6" y="91.1">D4</text>
<text x="237.6" y="93.7">D5</text>
<text x="51.3" y="100">A5</text>
<text x="51.3" y="97.5">A4</text>
<text x="62.8" y="97.5">D4</text>
<text x="62.8" y="100">D5</text>
<text x="83.6" y="97.5">D4</text>
<text x="83.6" y="100">D5</text>
<text x="94" y="97.5">Q4</text>
<text x="94" y="100">Q5</text>
<text x="139.4" y="96" transform="rotate(-90 139.4 96)">GND</text>
<text x="237.7" y="98.8">Cp</text>
<text x="51.3" y="105.1">A7</text>
<text x="51.3" y="102.6">A6</text>
<text x="51.3" y="107.7">A8</text>
<text x="62.8" y="102.6">D6</text>
<text x="62.8" y="105.1">D7</text>
<text x="83.6" y="102.6">D6</text>
<text x="83.6" y="105.1">D7</text>
<text x="94" y="102.6">Q6</text>
<text x="94" y="105.1">Q7</text>
<text x="237.8" y="103.8">Mr</text>
<text x="51.3" y="112.7">A10</text>
<text x="51.3" y="110.2">A9</text>
<text x="55.3" y="110.2">27128</text>
<text x="83.6" y="112.7">Mr</text>
<text x="83.6" y="110.2">Cp</text>
<text x="143.5" y="110.2">A3</text>
<text x="186.7" y="110.2">A4</text>
<text x="51.3" y="117.8">A12</text>
<text x="51.3" y="115.3">A11</text>
<text x="88.5" y="114">74LS273</text>
<text x="131.3" y="119.1">A2</text>
<text x="131.3" y="116.5">A1</text>
<text x="131.3" y="114">A0</text>
<text x="139.4" y="114.8" transform="rotate(-90 139.4 114.8)">VCC</text>
<text x="142.9" y="114">D0</text>
<text x="142.9" y="116.5">D1</text>
<text x="142.9" y="119.1">D2</text>
<text x="176.3" y="119.1">P1</text>
<text x="176.3" y="116.5">P2</text>
<text x="176.3" y="114">P3</text>
<text x="182.6" y="114.1" transform="rotate(-90 182.6 114.1)">S0</text>
<text x="185.1" y="114.1" transform="rotate(-90 185.1 114.1)">S1</text>
<text x="186.3" y="114">Dsl</text>
<text x="186.7" y="119.1">Q1</text>
<text x="186.7" y="116.5">Q0</text>
<text x="229.4" y="117.2">74LS174</text>
<text x="232.3" y="114.8">C5</text>
<text x="51.3" y="120.4">A13</text>
<text x="51.3" y="125.4">PGM</text>
<text x="131.3" y="124.2">A4</text>
<text x="131.3" y="121.6">A3</text>
<text x="142.9" y="121.6">D3</text>
<text x="142.9" y="124.2">D4</text>
<text x="176.3" y="121.6">P0</text>
<text x="176.3" y="125.4">Cp</text>
<text x="178.6" y="122.9">74LS194</text>
<text x="186.7" y="124.2">Q3</text>
<text x="186.7" y="121.6">Q2</text>
<text x="227.1" y="121.6">Q0</text>
<text x="227.1" y="124.2">Q1</text>
<text x="237.6" y="121.6">D0</text>
<text x="237.6" y="124.2">D1</text>
<text x="51.3" y="128">VPP</text>
<text x="51.3" y="130.5">CE</text>
<text x="131.3" y="131.8">A7</text>
<text x="131.3" y="129.2">A6</text>
<text x="131.3" y="126.7">A5</text>
<text x="142.9" y="126.7">D5</text>
<text x="142.9" y="129.2">D6</text>
<text x="142.9" y="131.8">D7</text>
<text x="176.3" y="129.2">CL</text>
<text x="186.2" y="126.7">Dsr</text>
<text x="227.1" y="126.7">Q2</text>
<text x="227.1" y="129.2">Q3</text>
<text x="227.1" y="131.8">Q4</text>
<text x="237.6" y="126.7">D2</text>
<text x="237.6" y="129.2">D3</text>
<text x="237.6" y="131.8">D4</text>
<text x="51.3" y="133.1">OE</text>
<text x="59.4" y="134.1" transform="rotate(-90 59.4 134.1)">GND</text>
<text x="131.3" y="136.9">A9</text>
<text x="131.3" y="134.3">A8</text>
<text x="135.3" y="134.3">27128</text>
<text x="227.1" y="134.3">Q5</text>
<text x="237.6" y="134.3">D5</text>
<text x="131.3" y="139.4">A10</text>
<text x="131.3" y="141.9">A11</text>
<text x="187.9" y="141.9">B4</text>
<text x="237.7" y="139.4">Cp</text>
<text x="131.3" y="144.5">A12</text>
<text x="131.3" y="147">A13</text>
<text x="176.3" y="148.3">P2</text>
<text x="176.3" y="145.8">P3</text>
<text x="182.6" y="145.9" transform="rotate(-90 182.6 145.9)">S0</text>
<text x="185.1" y="145.9" transform="rotate(-90 185.1 145.9)">S1</text>
<text x="186.3" y="145.8">Dsl</text>
<text x="186.7" y="148.3">Q0</text>
<text x="237.8" y="144.5">Mr</text>
<text x="131.3" y="154.6">VPP</text>
<text x="131.3" y="152.1">PGM</text>
<text x="176.3" y="153.4">P0</text>
<text x="176.3" y="150.8">P1</text>
<text x="178.6" y="154.6">74LS194</text>
<text x="186.7" y="155.9">Q3</text>
<text x="186.7" y="153.4">Q2</text>
<text x="186.7" y="150.8">Q1</text>
<text x="54.4" y="157.2">D</text>
<text x="54.4" y="159.7">C 74LS74</text>
<text x="59.4" y="156.1" transform="rotate(-90 59.4 156.1)">S</text>
<text x="61" y="157.2">Q</text>
<text x="131.3" y="157.2">CE</text>
<text x="131.3" y="159.7">OE</text>
<text x="139.4" y="160.8" transform="rotate(-90 139.4 160.8)">GND</text>
<text x="176.3" y="161">CL</text>
<text x="176.3" y="157.2">Cp</text>
<text x="186.2" y="158.5">Dsr</text>
<text x="59.2" y="166.1">A5A</text>
<text x="59.4" y="162.8" transform="rotate(-90 59.4 162.8)">R</text>
<text x="61" y="162.3">Q</text>
<text x="109.8" y="164.8">VCC</text>
<text x="136.6" y="171.2">VSS</text>
<text x="54.4" y="178.8">D</text>
<text x="59.4" y="177.7" transform="rotate(-90 59.4 177.7)">S</text>
<text x="61" y="178.8">Q</text>
<text x="107.7" y="178.8">C 74LS74</text>
<text x="107.7" y="176.2">D</text>
<text x="112.7" y="175.1" transform="rotate(-90 112.7 175.1)">S</text>
<text x="114.3" y="176.2">Q</text>
<text x="54.4" y="181.3">C 74LS74</text>
<text x="59.4" y="184.4" transform="rotate(-90 59.4 184.4)">R</text>
<text x="61" y="183.9">Q</text>
<text x="104.8" y="185.1">A6B</text>
<text x="112.7" y="181.9" transform="rotate(-90 112.7 181.9)">R</text>
<text x="114.3" y="181.3">Q</text>
<text x="59.1" y="187.7">A5B</text>
</g>
<g font-size="1.2" fill="#840000">
<text x="164" y="17.6">SCR1S0</text>
<text x="270.5" y="40.4">SCR1A</text>
<text x="270.5" y="45.5">SCR1C</text>
<text x="270.5" y="43">SCR1B</text>
<text x="270.5" y="48">SCR1D</text>
<text x="210.5" y="83.6">OBJON</text>
<text x="209.2" y="86.1">SCR2ON</text>
<text x="252.7" y="98.8">GFXONCS</text>
<text x="250.2" y="139.5">PALBANKCS</text>
<text x="34.8" y="157.3">SCRH_CLK</text>
<text x="35" y="159.8">SCR2_CLK</text>
<text x="36.1" y="178.8">SCR_CLK</text>
</g>
<g font-size="1.2" fill="#0f0f0f">
<text x="188" y="16.5">VCC</text>
<text x="196.2" y="26.6">PAL1A3</text>
<text x="197" y="24.1">VSS</text>
<text x="163.8" y="35.5">SCR2_CLK</text>
<text x="228.6" y="34.3">PAL1A1</text>
<text x="228.6" y="31.7">PAL1A0</text>
<text x="165.1" y="39.3">VCC</text>
<text x="197" y="36.8">VSS</text>
<text x="228.6" y="36.8">PAL1A2</text>
<text x="228.6" y="41.9">VSS</text>
<text x="228.6" y="39.3">PAL1A3</text>
<text x="228.6" y="44.4">PAL1A5</text>
<text x="228.6" y="47">PAL1A6</text>
<text x="116.8" y="48.2">SCR1A0</text>
<text x="116.8" y="53.3">SCR1A2</text>
<text x="116.8" y="50.8">SCR1A1</text>
<text x="172.7" y="50.8">SCR1S0</text>
<text x="188" y="50.8">VCC</text>
<text x="207" y="52">SCR1ON</text>
<text x="228.6" y="49.5">PAL1A7</text>
<text x="116.8" y="58.4">SCR1A4</text>
<text x="116.8" y="55.8">SCR1A3</text>
<text x="197" y="58.4">VSS</text>
<text x="209.5" y="57.1">VCC</text>
<text x="116.8" y="60.9">SCR1A5</text>
<text x="116.8" y="63.5">SCR1A6</text>
<text x="196.2" y="60.9">PAL1A2</text>
<text x="116.8" y="71.1">SCR1A9</text>
<text x="116.8" y="68.5">SCR1A8</text>
<text x="116.8" y="66">SCR1A7</text>
<text x="197" y="71.1">VSS</text>
<text x="116.8" y="73.6">SCR1A10</text>
<text x="116.8" y="76.2">SCR1A11</text>
<text x="58.4" y="78.7">VCC</text>
<text x="116.8" y="81.2">SCR1A13</text>
<text x="116.8" y="78.7">SCR1A12</text>
<text x="251.4" y="82.5">DB6</text>
<text x="39.4" y="86.3">MAP1A0</text>
<text x="39.4" y="88.9">MAP1A1</text>
<text x="104.1" y="88.9">SCR1A7</text>
<text x="104.1" y="86.3">SCR1A6</text>
<text x="123.2" y="86.3">VCC</text>
<text x="251.4" y="87.6">DB5</text>
<text x="251.4" y="85.1">DB4</text>
<text x="39.4" y="91.4">MAP1A2</text>
<text x="39.4" y="93.9">MAP1A3</text>
<text x="104.1" y="93.9">SCR1A9</text>
<text x="104.1" y="91.4">SCR1A8</text>
<text x="123.2" y="92.7">VSS</text>
<text x="39.4" y="101.6">MAP1A6</text>
<text x="39.4" y="99">MAP1A5</text>
<text x="39.4" y="96.5">MAP1A4</text>
<text x="102.9" y="96.5">SCR1A10</text>
<text x="102.9" y="99">SCR1A11</text>
<text x="102.9" y="101.6">SCR1A12</text>
<text x="138.4" y="101.6">VSS</text>
<text x="39.4" y="106.6">MAP1A8</text>
<text x="39.4" y="104.1">MAP1A7</text>
<text x="102.9" y="104.1">SCR1A13</text>
<text x="138.4" y="105.4">VCC</text>
<text x="172.7" y="105.4">SCR1S0</text>
<text x="188" y="105.4">VCC</text>
<text x="246.4" y="102.8">VCC</text>
<text x="39.4" y="111.7">MAP1A10</text>
<text x="39.4" y="109.2">MAP1A9</text>
<text x="73.7" y="111.7">VCC</text>
<text x="116.8" y="113">SCR1A0</text>
<text x="197" y="113">VSS</text>
<text x="39.4" y="119.3">MAP1A13</text>
<text x="39.4" y="116.8">MAP1A12</text>
<text x="39.4" y="114.3">MAP1A11</text>
<text x="116.8" y="115.5">SCR1A1</text>
<text x="116.8" y="118.1">SCR1A2</text>
<text x="196.2" y="115.5">PAL1A1</text>
<text x="43.2" y="125.7">VCC</text>
<text x="116.8" y="125.7">SCR1A5</text>
<text x="116.8" y="123.2">SCR1A4</text>
<text x="116.8" y="120.6">SCR1A3</text>
<text x="197" y="125.7">VSS</text>
<text x="212.1" y="123.2">PAL2A7</text>
<text x="212.1" y="125.7">PAL2A5</text>
<text x="212.1" y="120.6">PAL1A7</text>
<text x="252.7" y="123.2">DB6</text>
<text x="252.7" y="120.6">DB2</text>
<text x="252.7" y="125.7">DB4</text>
<text x="116.8" y="130.8">SCR1A7</text>
<text x="116.8" y="128.2">SCR1A6</text>
<text x="212.1" y="128.2">PAL2A6</text>
<text x="212.1" y="130.8">PAL1A6</text>
<text x="252.7" y="130.8">DB1</text>
<text x="252.7" y="128.2">DB5</text>
<text x="116.8" y="135.9">SCR1A9</text>
<text x="116.8" y="133.3">SCR1A8</text>
<text x="172.7" y="137.1">SCR1S0</text>
<text x="185.5" y="137.1">VCC</text>
<text x="212.1" y="133.3">PAL1A5</text>
<text x="252.7" y="133.3">DB0</text>
<text x="58.4" y="142.2">VSS</text>
<text x="116.8" y="140.9">SCR1A11</text>
<text x="116.8" y="138.4">SCR1A10</text>
<text x="116.8" y="143.5">SCR1A12</text>
<text x="247.7" y="143.5">VCC</text>
<text x="58.4" y="148.6">VCC</text>
<text x="116.8" y="146">SCR1A13</text>
<text x="196.2" y="147.3">PAL1A0</text>
<text x="197" y="144.7">VSS</text>
<text x="123.2" y="151.1">VCC</text>
<text x="123.2" y="156.2">VSS</text>
<text x="197" y="157.4">VSS</text>
<text x="54.7" y="170.1">VCC</text>
<text x="35.6" y="180.3">SCR2_CLK</text>
<text x="118.2" y="184.1">VCC</text>
<text x="48.3" y="186.7">VCC</text>
</g>
<g font-size="1.2" fill="#000084">
<text x="208.7" y="26.6">PAL1A[7..0]</text>
<text x="121.9" y="31.5">SCR1A[13..0]</text>
<text x="251.2" y="73.4">DB[6..0]</text>
<text x="15.4" y="84.9">MAP1A[13..0]</text>
<text x="218.4" y="150.9">PAL2A[7..5]</text>
</g>
<g font-size="1.2" fill="#0000c2">
<text x="238.8" y="24.6">SCROLL 1 COLOUR</text>
<text x="238.8" y="26.6">LOOK UP TABLE</text>
<text x="40.6" y="35.5">has both X and Y scroll</text>
<text x="90.9" y="184.7">seems to be</text>
<text x="92.2" y="182.7">This device</text>
<text x="92.6" y="186.7">a left over</text>
</g>
<g font-size="1.2" fill="#006464">
<text x="252.7" y="28.9">C4</text>
<text x="242.2" y="59.4">TBP24S10N</text>
</g>
<text font-size=".8" fill="#840000" x="241" y="57.1">256 WORDS BY 4 BITS</text>
</svg>
